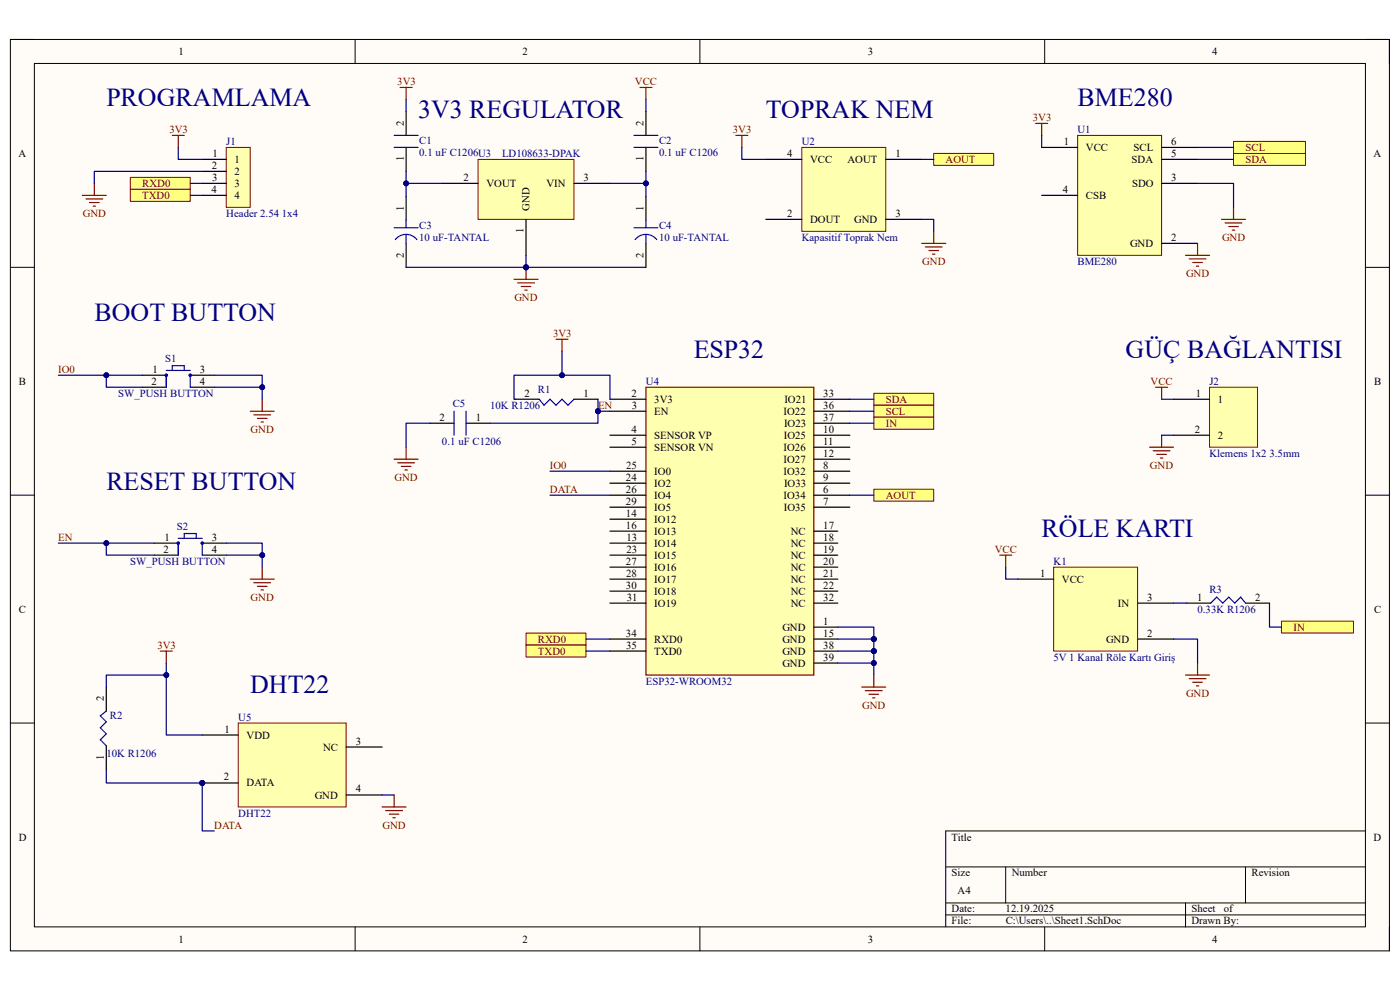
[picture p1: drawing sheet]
<svg xmlns="http://www.w3.org/2000/svg" width="297mm" height="210mm" viewBox="0 0 297 210" stroke-linecap="round" stroke-linejoin="round" font-family="sans-serif">
<path d="M2.2 8.4h292.6v193.3h-292.6z" fill-rule="evenodd" fill="#fffcf8"/>
<path d="M2.2 8.4h292.6v193.3h-292.6z" fill="none" stroke="#000" stroke-width=".21"/>
<path d="M7.3 13.5h282.4v183.1h-282.4z" fill-rule="evenodd" fill="#fffcf8"/>
<g fill="none" stroke="#000" stroke-width=".21">
<path d="M2.2 8.4h5.1M7.3 13.5h282.4v183.1h-282.4zM75.3 8.4v5.1M148.5 8.4v5.1M221.6 8.4v5.1M289.7 8.4h5.1v5.1M2.2 56.7h5.1M289.7 56.7h5.1M2.2 105h5.1M289.7 105.1h5.1M2.2 153.4h5.1M289.7 153.4h5.1"/>
<path d="M289.7 176.3h-89.1v20.3M75.3 196.6v5.1M148.5 196.6v5.1M200.6 183.9h89.1M200.6 191.5h89.1M200.6 194.1h89.1M213.4 183.9v7.6M221.6 196.6v5.1M251.5 191.5v5.1M264.2 183.9v7.6M294.8 196.6v5.1"/>
</g>
<path d="M228.6 28.7h17.8v25.5h-17.8z" fill-rule="evenodd" fill="#ffffb0"/>
<path d="M228.6 28.7h17.8v25.5h-17.8z" fill="none" stroke="#800000" stroke-width=".21"/>
<path d="M221 31.3h7.6M246.4 31.3h7.7M246.4 38.9h7.7M246.4 33.8h7.7M221 41.4h7.6M246.4 51.6h7.7" fill="none" stroke="#000" stroke-width=".25"/>
<path d="M261.7 32.5h15.3v2.6h-15.3z" fill-rule="evenodd" fill="#ffff80"/>
<path d="M261.7 32.5h15.3v2.6h-15.3z" fill="none" stroke="#800000" stroke-width=".21"/>
<path d="M261.7 30h15.3v2.5h-15.3z" fill-rule="evenodd" fill="#ffff80"/>
<path d="M261.7 30h15.3v2.5h-15.3z" fill="none" stroke="#800000" stroke-width=".21"/>
<path d="M137 82.1h35.7v61.1h-35.7z" fill-rule="evenodd" fill="#ffffb0"/>
<path d="M118 72h2.5M119.2 72v2.5M137 82.1h35.7v61.1h-35.7z" fill="none" stroke="#800000" stroke-width=".25"/>
<g fill="none" stroke="#000" stroke-width=".25">
<path d="M129.4 100h7.6M129.4 84.7h7.6M129.4 87.2h7.6M129.4 92.3h7.6M129.4 94.9h7.6M172.7 100h7.6M172.7 84.7h7.6M172.7 87.2h7.6M172.7 89.8h7.6M172.7 92.3h7.6M172.7 94.9h7.6M172.7 97.4h7.6"/>
<path d="M129.4 115.2h7.6M129.4 117.8h7.6M129.4 112.7h7.6M129.4 110.1h7.6M129.4 107.6h7.6M129.4 105h7.6M129.4 102.5h7.6M172.7 112.7h5M172.7 115.2h5M172.7 117.8h5M172.7 107.6h7.6M172.7 105.1h7.6"/>
<path d="M172.7 102.5h7.6M129.4 120.3h7.6M129.4 122.9h7.6M129.4 125.4h7.6M129.4 127.9h7.6M129.4 135.6h7.6M129.4 138.1h7.6M172.7 120.3h5M172.7 122.9h5M172.7 125.4h5M172.7 127.9h5M172.7 133h5"/>
<path d="M172.7 135.6h5M172.7 138.1h5M172.7 140.7h5"/>
</g>
<path d="M185.4 83.4h12.7v2.6h-12.7z" fill-rule="evenodd" fill="#ffff80"/>
<path d="M185.4 83.4h12.7v2.6h-12.7z" fill="none" stroke="#800000" stroke-width=".21"/>
<path d="M185.4 86h12.7v2.5h-12.7z" fill-rule="evenodd" fill="#ffff80"/>
<path d="M185.4 86h12.7v2.5h-12.7z" fill="none" stroke="#800000" stroke-width=".21"/>
<path d="M219.7 26.2h2.6M221 26.2v2.5M251.5 54.2h5.1M252.3 54.9h3.5M253 55.7h2.1M253.8 56.5h.5M254.1 51.6v2.6M182.8 145.8h5.1M183.6 146.5h3.6M184.4 147.3h2M185.1 148h.5M185.4 143.2v2.6" fill="none" stroke="#800000" stroke-width=".25"/>
<path d="M96.3 87.2v5.1M98.9 87.2v5.1M114.4 84.7l1 1.3 1.3-1.3 1.3 1.3 1.2-1.3 1.3 1.3 1.3-1.3" fill="none" stroke="#00f" stroke-width=".25"/>
<path d="M91.2 89.8h5.1M98.9 89.8h5.1M109.3 84.7h5.1M121.8 84.7h5.1" fill="none" stroke="#000" stroke-width=".25"/>
<path d="M170.1 31.3h17.8v17.8h-17.8z" fill-rule="evenodd" fill="#ffffb0"/>
<path d="M170.1 31.3h17.8v17.8h-17.8z" fill="none" stroke="#800000" stroke-width=".21"/>
<path d="M162.5 33.8h7.6M187.9 33.8h7.6M162.5 46.5h7.6M187.9 46.5h7.6" fill="none" stroke="#000" stroke-width=".25"/>
<path d="M185.4 103.8h12.7v2.5h-12.7z" fill-rule="evenodd" fill="#ffff80"/>
<path d="M185.4 103.8h12.7v2.5h-12.7z" fill="none" stroke="#800000" stroke-width=".21"/>
<path d="M198.1 32.5h12.7v2.6h-12.7z" fill-rule="evenodd" fill="#ffff80"/>
<path d="M198.1 32.5h12.7v2.6h-12.7z" fill="none" stroke="#800000" stroke-width=".21"/>
<path d="M156.1 28.7h2.6M157.4 28.7v2.6M195.5 51.6h5.1M196.3 52.4h3.6M197.1 53.1h2M197.8 53.9h.6M198.1 49.1v2.5" fill="none" stroke="#800000" stroke-width=".25"/>
<circle cx="42.9" cy="166.1" r=".51" fill="#000080"/>
<circle cx="42.9" cy="166.1" r=".51" fill="none" stroke="#000080" stroke-width=".21"/>
<path d="M50.5 153.4h22.9v17.8h-22.9z" fill-rule="evenodd" fill="#ffffb0"/>
<path d="M50.5 153.4h22.9v17.8h-22.9z" fill="none" stroke="#800000" stroke-width=".21"/>
<path d="M42.9 155.9h7.6M42.9 166.1h7.6" fill="none" stroke="#000" stroke-width=".25"/>
<circle cx="42.9" cy="166.1" r=".51" fill="#000080"/>
<circle cx="42.9" cy="166.1" r=".51" fill="none" stroke="#000080" stroke-width=".21"/>
<path d="M22.6 145.7v5.1M22.6 158.2v5.1M73.4 158.5h7.7M73.4 168.6h7.7" fill="none" stroke="#000" stroke-width=".25"/>
<path d="M34 138.1h2.5M35.3 138.1v2.6M81.1 171.2h5.1M81.8 172h3.6M82.6 172.7h2M83.4 173.5h.5M83.6 168.6v2.6" fill="none" stroke="#800000" stroke-width=".25"/>
<path d="M22.6 150.8l-1.3 1.1 1.3 1.2-1.3 1.3 1.3 1.3-1.3 1.2 1.3 1.3" fill="none" stroke="#00f" stroke-width=".25"/>
<path d="M223.5 120.3h17.8v17.8h-17.8z" fill-rule="evenodd" fill="#ffffb0"/>
<path d="M223.5 120.3h17.8v17.8h-17.8z" fill="none" stroke="#800000" stroke-width=".21"/>
<path d="M215.9 122.9h7.6M241.3 135.6h7.7M241.3 127.9h7.7" fill="none" stroke="#000" stroke-width=".25"/>
<path d="M212.1 117.8h2.5M213.4 117.8v2.5M251.5 143.2h5.1M252.3 144h3.5M253 144.7h2.1M253.8 145.5h.5M254.1 140.7v2.5" fill="none" stroke="#800000" stroke-width=".25"/>
<path d="M185.4 88.5h12.7v2.6h-12.7z" fill-rule="evenodd" fill="#ffff80"/>
<path d="M185.4 88.5h12.7v2.6h-12.7z" fill="none" stroke="#800000" stroke-width=".21"/>
<path d="M271.9 131.8h15.2v2.5h-15.2z" fill-rule="evenodd" fill="#ffff80"/>
<path d="M271.9 131.8h15.2v2.5h-15.2z" fill="none" stroke="#800000" stroke-width=".21"/>
<path d="M27.6 37.6h12.8v2.6h-12.8z" fill-rule="evenodd" fill="#ffff80"/>
<path d="M27.6 37.6h12.8v2.6h-12.8z" fill="none" stroke="#800000" stroke-width=".21"/>
<path d="M27.6 40.2h12.8v2.5h-12.8z" fill-rule="evenodd" fill="#ffff80"/>
<path d="M27.6 40.2h12.8v2.5h-12.8z" fill="none" stroke="#800000" stroke-width=".21"/>
<path d="M20 38.9v2.5M36.5 28.7h2.6M37.8 28.7v2.6M17.5 41.4h5.1M18.2 42.2h3.6M19 43h2M19.8 43.7h.5" fill="none" stroke="#800000" stroke-width=".25"/>
<path d="M101.4 33.8h20.4v12.7h-20.4z" fill-rule="evenodd" fill="#ffffb0"/>
<path d="M101.4 33.8h20.4v12.7h-20.4z" fill="none" stroke="#800000" stroke-width=".21"/>
<path d="M93.8 38.9h7.6M121.8 38.9h7.6M111.6 46.5v7.7" fill="none" stroke="#000" stroke-width=".25"/>
<path d="M109.1 59.3h5M111.6 56.7v2.6M109.8 60h3.6M110.6 60.8h2M111.3 61.5h.5" fill="none" stroke="#800000" stroke-width=".25"/>
<circle cx="111.6" cy="56.7" r=".51" fill="#000080"/>
<circle cx="111.6" cy="56.7" r=".51" fill="none" stroke="#000080" stroke-width=".21"/>
<path d="M84.9 18.5h2.5M86.2 18.5v2.6M135.8 18.5h2.5M137 18.5v2.6" fill="none" stroke="#800000" stroke-width=".25"/>
<path d="M111.6 134.3h12.7v2.5h-12.7z" fill-rule="evenodd" fill="#ffff80"/>
<path d="M111.6 134.3h12.7v2.5h-12.7z" fill="none" stroke="#800000" stroke-width=".21"/>
<path d="M111.6 136.8h12.7v2.6h-12.7z" fill-rule="evenodd" fill="#ffff80"/>
<path d="M111.6 136.8h12.7v2.6h-12.7z" fill="none" stroke="#800000" stroke-width=".21"/>
<path d="M256.6 82.1h10.2v12.8h-10.2z" fill-rule="evenodd" fill="#ffffb0"/>
<path d="M256.6 82.1h10.2v12.8h-10.2z" fill="none" stroke="#800000" stroke-width=".21"/>
<path d="M86.2 23.6v5.1M86.2 31.3v5.1M137 23.6v5.1M137 31.3v5.1M86.2 41.7v5.1M86.2 51.6v5.1M137 41.7v5.1M137 51.6v5.1M249 84.7h7.6M249 92.3h7.6" fill="none" stroke="#000" stroke-width=".25"/>
<path d="M259.2 46.5h5M259.9 47.3h3.6M260.7 48.1h2M261.4 48.8h.5M261.7 44v2.5M243.9 94.9h5.1M244.6 95.6h3.6M245.2 82.1h2.5M245.4 96.4h2M246.2 97.2h.5M246.4 82.1v2.6M246.4 92.3v2.6" fill="none" stroke="#800000" stroke-width=".25"/>
<path d="M83.6 31.3h5.1M83.6 28.7h5.1M134.5 31.3h5.1M134.5 28.7h5.1M83.6 48.3h5.1M83.9 50.8a2.92 2.92 0 0 1 4.6 0M86.2 46.8v1.5M86.2 49.8v1.8M134.5 48.3h5.1M134.7 50.8a2.92 2.92 0 0 1 4.6 0M137 46.8v1.5M137 49.8v1.8" fill="none" stroke="#00f" stroke-width=".25"/>
<path d="M48 31.3h5.1v12.7h-5.1z" fill-rule="evenodd" fill="#ffffb0"/>
<path d="M48 31.3h5.1v12.7h-5.1z" fill="none" stroke="#800000" stroke-width=".21"/>
<g fill="none" stroke="#000" stroke-width=".25">
<path d="M42.9 33.8h5.1M42.9 36.4h5.1M42.9 38.9h5.1M42.9 41.4h5.1M30.2 79.6h5.1M40.4 79.6h5.1M30.2 82.1h5.1M40.4 82.1h5.1M32.7 115.2h5.1M32.7 117.8h5.1M42.9 115.2h5.1M42.9 117.8h5.1"/>
<path d="M251.8 127.9h5.1M264.2 127.9h5.1"/>
</g>
<path d="M35.3 79.6v2.5M40.4 79.6v2.5M37.8 115.2v2.6M42.9 115.2v2.6M256.9 127.9l1.2-1.2 1.3 1.2 1.3-1.2 1.2 1.2 1.3-1.2 1 1.2" fill="none" stroke="#00f" stroke-width=".25"/>
<g fill="none" stroke="#0c0087" stroke-width=".25">
<path d="M35.3 78.6h5.1M36.5 78.6v-1h2.6v1M37.8 114.2h5.1M39.1 114.2v-1h2.5v1"/>
<circle cx="35.3" cy="79.6" r=".23"/>
<circle cx="40.4" cy="79.6" r=".23"/>
<circle cx="37.8" cy="115.2" r=".23"/>
<circle cx="42.9" cy="115.2" r=".23"/>
</g>
<path d="M53.1 87.2h5.1M53.8 88h3.6M54.6 88.8h2M55.4 89.5h.5M55.6 84.7v2.5" fill="none" stroke="#800000" stroke-width=".25"/>
<path d="M221 28.7v2.6M177.7 133h7.7v2.6" fill="none" stroke="#000080" stroke-width=".25"/>
<circle cx="185.4" cy="135.6" r=".51" fill="#000080"/>
<circle cx="185.4" cy="135.6" r=".51" fill="none" stroke="#000080" stroke-width=".21"/>
<path d="M177.7 135.6h7.7" fill="none" stroke="#000080" stroke-width=".25"/>
<circle cx="185.4" cy="135.6" r=".51" fill="#000080"/>
<circle cx="185.4" cy="135.6" r=".51" fill="none" stroke="#000080" stroke-width=".21"/>
<path d="M185.4 135.6v2.5" fill="none" stroke="#000080" stroke-width=".25"/>
<circle cx="185.4" cy="138.1" r=".51" fill="#000080"/>
<circle cx="185.4" cy="138.1" r=".51" fill="none" stroke="#000080" stroke-width=".21"/>
<circle cx="185.4" cy="135.6" r=".51" fill="#000080"/>
<circle cx="185.4" cy="135.6" r=".51" fill="none" stroke="#000080" stroke-width=".21"/>
<path d="M177.7 138.1h7.7" fill="none" stroke="#000080" stroke-width=".25"/>
<circle cx="185.4" cy="138.1" r=".51" fill="#000080"/>
<circle cx="185.4" cy="138.1" r=".51" fill="none" stroke="#000080" stroke-width=".21"/>
<path d="M185.4 138.1v2.6" fill="none" stroke="#000080" stroke-width=".25"/>
<circle cx="185.4" cy="140.7" r=".51" fill="#000080"/>
<circle cx="185.4" cy="140.7" r=".51" fill="none" stroke="#000080" stroke-width=".21"/>
<circle cx="185.4" cy="138.1" r=".51" fill="#000080"/>
<circle cx="185.4" cy="138.1" r=".51" fill="none" stroke="#000080" stroke-width=".21"/>
<path d="M177.7 140.7h7.7v2.5" fill="none" stroke="#000080" stroke-width=".25"/>
<circle cx="185.4" cy="140.7" r=".51" fill="#000080"/>
<circle cx="185.4" cy="140.7" r=".51" fill="none" stroke="#000080" stroke-width=".21"/>
<path d="M119.2 74.5v5.1h10.2v5.1" fill="none" stroke="#000080" stroke-width=".25"/>
<circle cx="119.2" cy="79.6" r=".51" fill="#000080"/>
<circle cx="119.2" cy="79.6" r=".51" fill="none" stroke="#000080" stroke-width=".21"/>
<path d="M126.9 84.7v2.5h2.5" fill="none" stroke="#000080" stroke-width=".25"/>
<circle cx="126.9" cy="87.2" r=".51" fill="#000080"/>
<circle cx="126.9" cy="87.2" r=".51" fill="none" stroke="#000080" stroke-width=".21"/>
<path d="M157.4 31.3v2.5h5.1M195.5 46.5h2.6v2.6M35.3 140.7v15.2h7.6" fill="none" stroke="#000080" stroke-width=".25"/>
<circle cx="35.3" cy="143.2" r=".51" fill="#000080"/>
<circle cx="35.3" cy="143.2" r=".51" fill="none" stroke="#000080" stroke-width=".21"/>
<path d="M22.6 163.3v2.8h20.3M81.1 168.6h2.5" fill="none" stroke="#000080" stroke-width=".25"/>
<circle cx="42.9" cy="166.1" r=".51" fill="#000080"/>
<circle cx="42.9" cy="166.1" r=".51" fill="none" stroke="#000080" stroke-width=".21"/>
<path d="M35.3 143.2h-12.7v2.5" fill="none" stroke="#000080" stroke-width=".25"/>
<circle cx="35.3" cy="143.2" r=".51" fill="#000080"/>
<circle cx="35.3" cy="143.2" r=".51" fill="none" stroke="#000080" stroke-width=".21"/>
<path d="M213.4 120.3v2.6h2.5M249 135.6h5.1v5.1M42.9 166.1v10.2h2.6" fill="none" stroke="#000080" stroke-width=".25"/>
<circle cx="42.9" cy="166.1" r=".51" fill="#000080"/>
<circle cx="42.9" cy="166.1" r=".51" fill="none" stroke="#000080" stroke-width=".21"/>
<path d="M119.2 79.6h-10.1v5.1h.2" fill="none" stroke="#000080" stroke-width=".25"/>
<circle cx="119.2" cy="79.6" r=".51" fill="#000080"/>
<circle cx="119.2" cy="79.6" r=".51" fill="none" stroke="#000080" stroke-width=".21"/>
<path d="M37.8 31.3v2.5h5.1M42.9 36.4h-22.9v2.5M254.1 33.8h7.6M111.6 54.2v2.5M246.4 84.7h2.6M246.4 92.3h2.6" fill="none" stroke="#000080" stroke-width=".25"/>
<circle cx="111.6" cy="56.7" r=".51" fill="#000080"/>
<circle cx="111.6" cy="56.7" r=".51" fill="none" stroke="#000080" stroke-width=".21"/>
<path d="M111.6 56.7h25.4" fill="none" stroke="#000080" stroke-width=".25"/>
<circle cx="111.6" cy="56.7" r=".51" fill="#000080"/>
<circle cx="111.6" cy="56.7" r=".51" fill="none" stroke="#000080" stroke-width=".21"/>
<path d="M86.2 56.7h25.4" fill="none" stroke="#000080" stroke-width=".25"/>
<circle cx="111.6" cy="56.7" r=".51" fill="#000080"/>
<circle cx="111.6" cy="56.7" r=".51" fill="none" stroke="#000080" stroke-width=".21"/>
<path d="M86.2 21.1v2.5M93.8 38.9h-7.6v2.8M137 21.1v2.5" fill="none" stroke="#000080" stroke-width=".25"/>
<circle cx="86.2" cy="38.9" r=".51" fill="#000080"/>
<circle cx="86.2" cy="38.9" r=".51" fill="none" stroke="#000080" stroke-width=".21"/>
<path d="M86.2 36.4v2.5" fill="none" stroke="#000080" stroke-width=".25"/>
<circle cx="86.2" cy="38.9" r=".51" fill="#000080"/>
<circle cx="86.2" cy="38.9" r=".51" fill="none" stroke="#000080" stroke-width=".21"/>
<path d="M129.4 38.9h7.6v2.8" fill="none" stroke="#000080" stroke-width=".25"/>
<circle cx="137" cy="38.9" r=".51" fill="#000080"/>
<circle cx="137" cy="38.9" r=".51" fill="none" stroke="#000080" stroke-width=".21"/>
<path d="M137 36.4v2.5" fill="none" stroke="#000080" stroke-width=".25"/>
<circle cx="137" cy="38.9" r=".51" fill="#000080"/>
<circle cx="137" cy="38.9" r=".51" fill="none" stroke="#000080" stroke-width=".21"/>
<g fill="none" stroke="#000080" stroke-width=".25">
<path d="M40.4 38.9h2.5M195.5 33.8h2.6M254.1 38.9h7.6v5.1M254.1 31.3h7.6M40.4 41.4h2.5M12.4 79.6h17.8M180.3 89.8h5.1M180.3 87.2h5.1M180.3 84.7h5.1M116.7 105h12.7M180.3 105.1h5.1M124.3 135.6h5.1"/>
<path d="M124.3 138.1h5.1M249 127.9h2.8M269.3 127.9v5.1h2.6"/>
</g>
<circle cx="22.6" cy="79.6" r=".51" fill="#000080"/>
<circle cx="22.6" cy="79.6" r=".51" fill="none" stroke="#000080" stroke-width=".21"/>
<path d="M22.6 79.6v2.5h7.6" fill="none" stroke="#000080" stroke-width=".25"/>
<circle cx="22.6" cy="79.6" r=".51" fill="#000080"/>
<circle cx="22.6" cy="79.6" r=".51" fill="none" stroke="#000080" stroke-width=".21"/>
<path d="M22.6 115.2v2.6h10.1" fill="none" stroke="#000080" stroke-width=".25"/>
<circle cx="22.6" cy="115.2" r=".51" fill="#000080"/>
<circle cx="22.6" cy="115.2" r=".51" fill="none" stroke="#000080" stroke-width=".21"/>
<path d="M12.4 115.2h20.3" fill="none" stroke="#000080" stroke-width=".25"/>
<circle cx="22.6" cy="115.2" r=".51" fill="#000080"/>
<circle cx="22.6" cy="115.2" r=".51" fill="none" stroke="#000080" stroke-width=".21"/>
<path d="M53.1 122.9h5.1M53.8 123.6h3.6M54.6 124.4h2M55.4 125.1h.5M55.6 120.3v2.6" fill="none" stroke="#800000" stroke-width=".25"/>
<path d="M48 115.2h7.6v5.1" fill="none" stroke="#000080" stroke-width=".25"/>
<circle cx="55.6" cy="117.8" r=".51" fill="#000080"/>
<circle cx="55.6" cy="117.8" r=".51" fill="none" stroke="#000080" stroke-width=".21"/>
<path d="M48 117.8h7.6" fill="none" stroke="#000080" stroke-width=".25"/>
<circle cx="55.6" cy="117.8" r=".51" fill="#000080"/>
<circle cx="55.6" cy="117.8" r=".51" fill="none" stroke="#000080" stroke-width=".21"/>
<path d="M55.6 82.1v2.6" fill="none" stroke="#000080" stroke-width=".25"/>
<circle cx="55.6" cy="82.1" r=".51" fill="#000080"/>
<circle cx="55.6" cy="82.1" r=".51" fill="none" stroke="#000080" stroke-width=".21"/>
<circle cx="126.9" cy="87.2" r=".51" fill="#000080"/>
<circle cx="126.9" cy="87.2" r=".51" fill="none" stroke="#000080" stroke-width=".21"/>
<path d="M45.5 79.6h10.1v2.5h-10.1M116.7 100h12.7" fill="none" stroke="#000080" stroke-width=".25"/>
<circle cx="55.6" cy="82.1" r=".51" fill="#000080"/>
<circle cx="55.6" cy="82.1" r=".51" fill="none" stroke="#000080" stroke-width=".21"/>
<path d="M126.9 87.2v2.6h-22.9" fill="none" stroke="#000080" stroke-width=".25"/>
<circle cx="126.9" cy="87.2" r=".51" fill="#000080"/>
<circle cx="126.9" cy="87.2" r=".51" fill="none" stroke="#000080" stroke-width=".21"/>
<path d="M91.2 89.8h-5v5.1" fill="none" stroke="#000080" stroke-width=".25"/>
<path d="M83.6 97.4h5.1M84.4 98.2h3.5M85.1 98.9h2.1M85.9 99.7h.5M86.2 94.9v2.5" fill="none" stroke="#800000" stroke-width=".25"/>
<g font-size="5.5" fill="#000080">
<text x="22.6" y="22.4">PROGRAMLAMA</text>
<text x="228.6" y="22.4">BME280</text>
<text x="88.7" y="25">3V3 REGULATOR</text>
<text x="162.5" y="25">TOPRAK NEM</text>
<text x="20" y="68.2">BOOT BUTTON</text>
<text x="147.2" y="75.9">ESP32</text>
<text x="238.8" y="75.9">GÜÇ BAĞLANTISI</text>
<text x="22.6" y="103.8">RESET BUTTON</text>
<text x="221" y="114">RÖLE KARTI</text>
<text x="53.1" y="147.1">DHT22</text>
</g>
<g font-size="2.3">
<text x="37.9" y="11.7">1</text>
<text x="110.9" y="11.7">2</text>
<text x="184.1" y="11.7">3</text>
<text x="257.1" y="11.7">4</text>
<text x="85.6" y="26.7" transform="rotate(-90 85.6 26.7)">2</text>
<text x="136.5" y="26.7" transform="rotate(-90 136.5 26.7)">2</text>
<text x="3.9" y="33.3">A</text>
<text x="44.9" y="35.9">2</text>
<text x="45.1" y="33.3">1</text>
<text x="49.8" y="34.6">1</text>
<text x="85.6" y="34.2" transform="rotate(-90 85.6 34.2)">1</text>
<text x="136.5" y="34.2" transform="rotate(-90 136.5 34.2)">1</text>
<text x="167" y="33.3">4</text>
<text x="171.9" y="34.6">VCC</text>
<text x="179.8" y="34.6">AOUT</text>
<text x="189.9" y="33.3">1</text>
<text x="225.7" y="30.7">1</text>
<text x="230.4" y="32">VCC</text>
<text x="240.1" y="34.6">SDA</text>
<text x="240.5" y="32">SCL</text>
<text x="248.5" y="33.3">5</text>
<text x="248.5" y="30.7">6</text>
<text x="291.4" y="33.3">A</text>
<text x="44.9" y="40.9">4</text>
<text x="45" y="38.4">3</text>
<text x="49.8" y="37.1">2</text>
<text x="49.8" y="39.7">3</text>
<text x="98.3" y="38.4">2</text>
<text x="103.2" y="39.7">VOUT</text>
<text x="116" y="39.7">VIN</text>
<text x="123.8" y="38.4">3</text>
<text x="225.5" y="40.9">4</text>
<text x="240.2" y="39.7">SDO</text>
<text x="248.5" y="38.4">3</text>
<text x="49.8" y="42.2">4</text>
<text x="85.6" y="44.7" transform="rotate(-90 85.6 44.7)">1</text>
<text x="112.4" y="44.7" transform="rotate(-90 112.4 44.7)">GND</text>
<text x="136.5" y="44.7" transform="rotate(-90 136.5 44.7)">1</text>
<text x="167" y="46">2</text>
<text x="171.9" y="47.3">DOUT</text>
<text x="181.2" y="47.3">GND</text>
<text x="189.9" y="46">3</text>
<text x="230.4" y="42.2">CSB</text>
<text x="111.1" y="49.4" transform="rotate(-90 111.1 49.4)">1</text>
<text x="239.7" y="52.4">GND</text>
<text x="248.5" y="51.1">2</text>
<text x="85.6" y="54.7" transform="rotate(-90 85.6 54.7)">2</text>
<text x="136.5" y="54.7" transform="rotate(-90 136.5 54.7)">2</text>
<text x="4" y="81.6">B</text>
<text x="32.2" y="81.6">2</text>
<text x="32.4" y="79.1">1</text>
<text x="42.4" y="79.1">3</text>
<text x="42.4" y="81.6">4</text>
<text x="291.5" y="81.6">B</text>
<text x="93.3" y="89.3">2</text>
<text x="100.9" y="89.3">1</text>
<text x="111.3" y="84.2">2</text>
<text x="123.8" y="84.2">1</text>
<text x="133.9" y="84.2">2</text>
<text x="134" y="86.7">3</text>
<text x="138.8" y="88">EN</text>
<text x="138.8" y="85.4">3V3</text>
<text x="166.2" y="88">IO22</text>
<text x="166.4" y="85.4">IO21</text>
<text x="174.7" y="84.2">33</text>
<text x="174.7" y="86.7">36</text>
<text x="174.7" y="89.3">37</text>
<text x="253.7" y="84.2">1</text>
<text x="258.4" y="85.4">1</text>
<text x="133.9" y="91.8">4</text>
<text x="134" y="94.4">5</text>
<text x="138.8" y="93.1">SENSOR VP</text>
<text x="138.8" y="95.6">SENSOR VN</text>
<text x="166.2" y="95.6">IO26</text>
<text x="166.3" y="93.1">IO25</text>
<text x="166.3" y="90.6">IO23</text>
<text x="174.7" y="91.8">10</text>
<text x="174.7" y="94.4">11</text>
<text x="253.5" y="91.8">2</text>
<text x="258.4" y="93.1">2</text>
<text x="132.8" y="102">24</text>
<text x="132.8" y="99.4">25</text>
<text x="138.8" y="100.7">IO0</text>
<text x="166.2" y="98.2">IO27</text>
<text x="166.2" y="100.7">IO32</text>
<text x="174.7" y="96.9">12</text>
<text x="174.7" y="99.4">8</text>
<text x="174.7" y="102">9</text>
<text x="132.8" y="107.1">29</text>
<text x="132.8" y="104.5">26</text>
<text x="138.8" y="105.8">IO4</text>
<text x="138.8" y="103.3">IO2</text>
<text x="166.2" y="105.8">IO34</text>
<text x="166.3" y="103.3">IO33</text>
<text x="174.7" y="104.5">6</text>
<text x="174.7" y="107.1">7</text>
<text x="132.8" y="112.1">16</text>
<text x="132.8" y="109.6">14</text>
<text x="138.8" y="113.4">IO13</text>
<text x="138.8" y="110.9">IO12</text>
<text x="138.8" y="108.3">IO5</text>
<text x="166.3" y="108.3">IO35</text>
<text x="167.8" y="113.4">NC</text>
<text x="174.7" y="112.1">17</text>
<text x="34.7" y="117.3">2</text>
<text x="34.9" y="114.7">1</text>
<text x="45" y="114.7">3</text>
<text x="45" y="117.3">4</text>
<text x="132.8" y="119.8">27</text>
<text x="132.9" y="117.3">23</text>
<text x="132.9" y="114.7">13</text>
<text x="138.8" y="118.5">IO15</text>
<text x="138.8" y="116">IO14</text>
<text x="167.8" y="116">NC</text>
<text x="167.8" y="118.5">NC</text>
<text x="174.7" y="114.7">18</text>
<text x="174.7" y="117.3">19</text>
<text x="174.7" y="119.8">20</text>
<text x="132.8" y="124.9">30</text>
<text x="132.8" y="122.3">28</text>
<text x="138.8" y="123.6">IO17</text>
<text x="138.8" y="121.1">IO16</text>
<text x="167.8" y="121.1">NC</text>
<text x="167.8" y="123.6">NC</text>
<text x="174.7" y="122.3">21</text>
<text x="174.7" y="124.9">22</text>
<text x="220.6" y="122.3">1</text>
<text x="225.3" y="123.6">VCC</text>
<text x="4" y="130">C</text>
<text x="133" y="127.4">31</text>
<text x="138.8" y="126.2">IO18</text>
<text x="138.8" y="128.7">IO19</text>
<text x="167.8" y="126.2">NC</text>
<text x="167.8" y="128.7">NC</text>
<text x="174.7" y="127.4">32</text>
<text x="237.2" y="128.7">IN</text>
<text x="243.4" y="127.4">3</text>
<text x="254" y="127.4">1</text>
<text x="266.3" y="127.4">2</text>
<text x="291.5" y="130">C</text>
<text x="132.8" y="135">34</text>
<text x="132.8" y="137.6">35</text>
<text x="138.8" y="136.3">RXD0</text>
<text x="166" y="133.8">GND</text>
<text x="166" y="136.3">GND</text>
<text x="174.7" y="132.5">1</text>
<text x="174.7" y="135">15</text>
<text x="174.7" y="137.6">38</text>
<text x="234.7" y="136.3">GND</text>
<text x="243.4" y="135">2</text>
<text x="138.8" y="138.9">TXD0</text>
<text x="166" y="138.9">GND</text>
<text x="166" y="141.4">GND</text>
<text x="174.7" y="140.1">39</text>
<text x="22.1" y="148.8" transform="rotate(-90 22.1 148.8)">2</text>
<text x="47.6" y="155.4">1</text>
<text x="22.1" y="161.1" transform="rotate(-90 22.1 161.1)">1</text>
<text x="52.3" y="156.7">VDD</text>
<text x="68.5" y="159.2">NC</text>
<text x="75.5" y="157.9">3</text>
<text x="47.5" y="165.6">2</text>
<text x="52.3" y="166.8">DATA</text>
<text x="66.8" y="169.4">GND</text>
<text x="75.5" y="168.1">4</text>
<text x="4" y="178.3">D</text>
<text x="201.9" y="178.3">Title</text>
<text x="291.4" y="178.3">D</text>
<text x="201.9" y="185.9">Size</text>
<text x="214.6" y="185.9">Number</text>
<text x="265.5" y="185.9">Revision</text>
<text x="203.2" y="189.7">A4</text>
<text x="201.9" y="193.5">Date:</text>
<text x="201.9" y="196.1">File:</text>
<text x="213.3" y="193.5">12.19.2025</text>
<text x="213.4" y="196.1">C:\Users\..\Sheet1.SchDoc</text>
<text x="252.8" y="196.1">Drawn By:</text>
<text x="252.8" y="193.5">Sheet</text>
<text x="259.6" y="193.5">of</text>
<text x="37.9" y="199.9">1</text>
<text x="110.9" y="199.9">2</text>
<text x="184.1" y="199.9">3</text>
<text x="257.1" y="199.9">4</text>
</g>
<g font-size="2.3" fill="#800000">
<text x="84.3" y="18">3V3</text>
<text x="134.7" y="18">VCC</text>
<text x="35.9" y="28.2">3V3</text>
<text x="155.5" y="28.2">3V3</text>
<text x="219.1" y="25.7">3V3</text>
<text x="200.6" y="34.6">AOUT</text>
<text x="264.2" y="34.6">SDA</text>
<text x="264.2" y="32">SCL</text>
<text x="30.2" y="39.7">RXD0</text>
<text x="17.6" y="46">GND</text>
<text x="30.2" y="42.2">TXD0</text>
<text x="259.2" y="51.1">GND</text>
<text x="195.7" y="56.2">GND</text>
<text x="251.6" y="58.7">GND</text>
<text x="109.1" y="63.8">GND</text>
<text x="117.3" y="71.5">3V3</text>
<text x="12.4" y="79.1">IO0</text>
<text x="244.1" y="81.6">VCC</text>
<text x="126.9" y="86.7">EN</text>
<text x="187.9" y="85.4">SDA</text>
<text x="187.9" y="88">SCL</text>
<text x="53.2" y="91.8">GND</text>
<text x="187.9" y="90.6">IN</text>
<text x="83.7" y="102">GND</text>
<text x="116.7" y="99.4">IO0</text>
<text x="244" y="99.4">GND</text>
<text x="116.7" y="104.5">DATA</text>
<text x="187.9" y="105.8">AOUT</text>
<text x="12.4" y="114.7">EN</text>
<text x="211" y="117.3">VCC</text>
<text x="53.2" y="127.4">GND</text>
<text x="33.4" y="137.6">3V3</text>
<text x="114.1" y="136.3">RXD0</text>
<text x="274.4" y="133.8">IN</text>
<text x="114.1" y="138.9">TXD0</text>
<text x="251.6" y="147.8">GND</text>
<text x="182.9" y="150.3">GND</text>
<text x="45.5" y="175.8">DATA</text>
<text x="81.2" y="175.8">GND</text>
</g>
<g font-size="2.3" fill="#000080">
<text x="228.6" y="28.2">U1</text>
<text x="48" y="30.7">J1</text>
<text x="88.9" y="30.5">C1</text>
<text x="88.9" y="33">0.1 uF C1206U3</text>
<text x="106.5" y="33.3">LD108633-DPAK</text>
<text x="139.8" y="30.5">C2</text>
<text x="139.8" y="33">0.1 uF C1206</text>
<text x="170.1" y="30.7">U2</text>
<text x="48" y="46">Header 2.54 1x4</text>
<text x="88.9" y="48.6">C3</text>
<text x="88.9" y="51.1">10 uF-TANTAL</text>
<text x="139.8" y="48.6">C4</text>
<text x="139.8" y="51.1">10 uF-TANTAL</text>
<text x="170.1" y="51.1">Kapasitif Toprak Nem</text>
<text x="228.6" y="56.2">BME280</text>
<text x="35" y="76.8">S1</text>
<text x="114.1" y="83.4">R1</text>
<text x="137" y="81.6">U4</text>
<text x="256.6" y="81.6">J2</text>
<text x="25.1" y="84.2">SW_PUSH BUTTON</text>
<text x="96.1" y="86.4">C5</text>
<text x="104" y="86.7">10K R1206</text>
<text x="93.8" y="94.4">0.1 uF C1206</text>
<text x="256.6" y="96.9">Klemens 1x2 3.5mm</text>
<text x="37.5" y="112.4">S2</text>
<text x="27.6" y="119.8">SW_PUSH BUTTON</text>
<text x="223.5" y="119.8">K1</text>
<text x="256.6" y="125.9">R3</text>
<text x="254" y="130">0.33K R1206</text>
<text x="223.5" y="140.1">5V 1 Kanal Röle Kartı Giriş</text>
<text x="137" y="145.2">ESP32-WROOM32</text>
<text x="23.3" y="152.6">R2</text>
<text x="50.5" y="152.9">U5</text>
<text x="22.6" y="160.5">10K R1206</text>
<text x="50.5" y="173.2">DHT22</text>
</g>
</svg>
